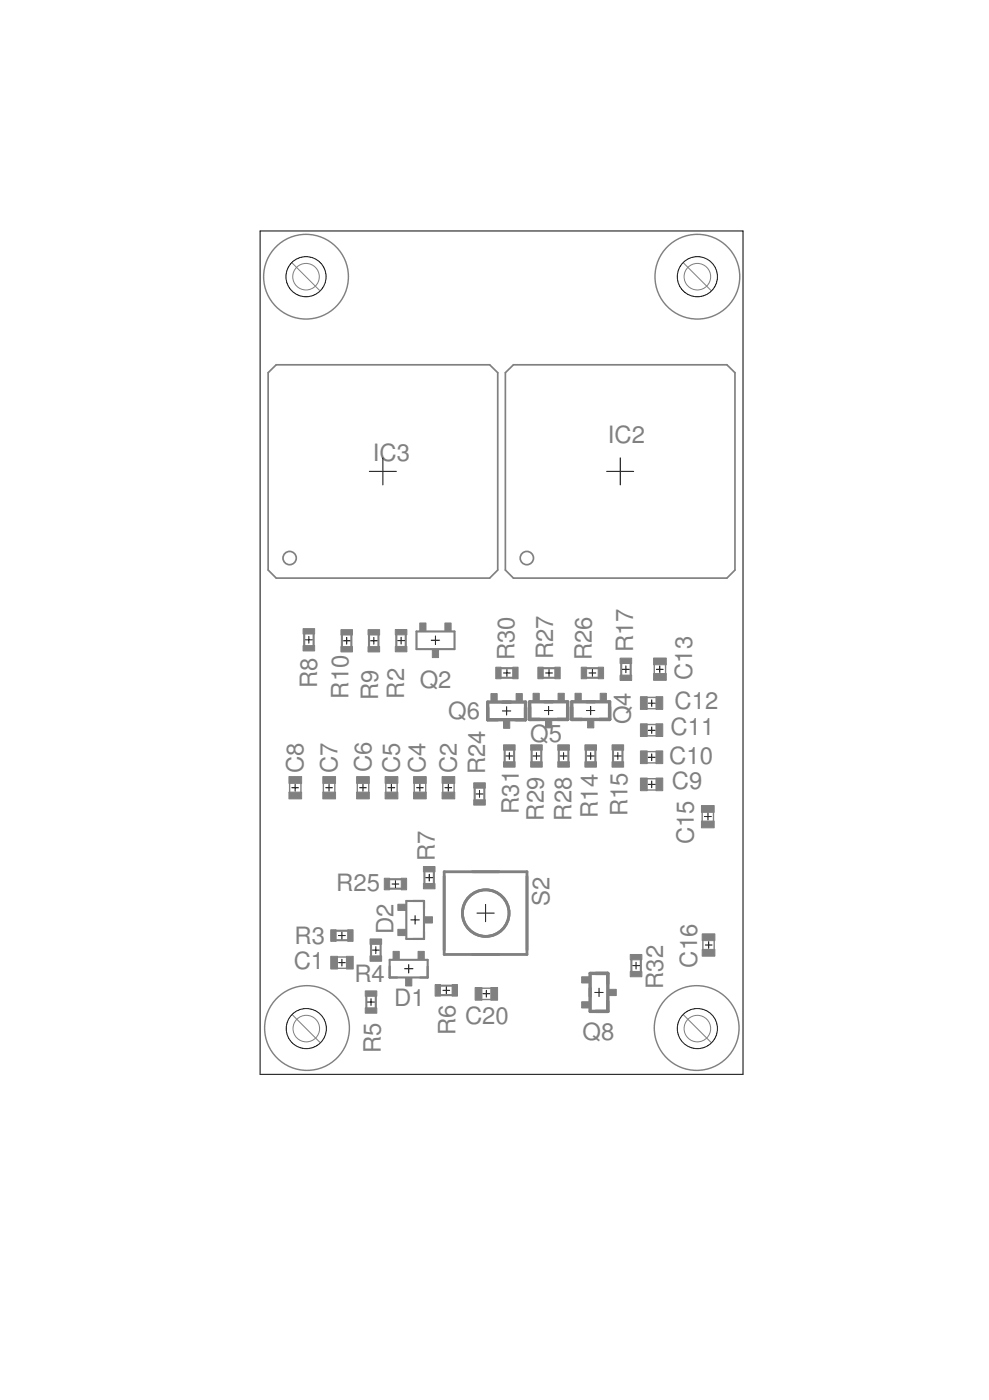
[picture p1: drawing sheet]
<svg xmlns="http://www.w3.org/2000/svg" width="148mm" height="210mm" viewBox="0 0 148 210" stroke-linecap="round" stroke-linejoin="round" font-family="sans-serif">
<g fill="none" stroke="#808080" stroke-width=".15">
<circle cx="45.8" cy="41.5" r="1.99"/>
<circle cx="104.5" cy="41.5" r="1.99"/>
<circle cx="45.9" cy="154.2" r="1.99"/>
<circle cx="104.5" cy="154.2" r="1.99"/>
</g>
<g fill="#808080" stroke="#808080" stroke-width=".15">
<path d="M43.8 39.5l4.1 4z"/>
<path d="M102.4 39.5l4.1 4z"/>
<path d="M102.4 152.2l4.1 4z"/>
<path d="M43.8 152.2l4.1 4z"/>
</g>
<g fill="#808080" stroke="#808080" stroke-width=".32">
<path d="M64.1 144.9v1.7z"/>
<path d="M62.9 146.6h1.2z"/>
<path d="M58.4 144.9v1.7z"/>
<path d="M58.4 146.6h1.1z"/>
<path d="M61.9 135.1h1.6z"/>
<path d="M63.5 135.1v1.1z"/>
<path d="M61.9 140.8h1.6z"/>
<path d="M63.5 139.7v1.1z"/>
<path d="M62.4 94.7v2.6z"/>
<path d="M62.4 94.7h5.7z"/>
<path d="M68.1 94.7v2.6z"/>
<path d="M62.4 97.3h5.7z"/>
<path d="M58.4 143.9v2.7z"/>
<path d="M58.4 143.9h5.7z"/>
<path d="M64.1 143.9v2.7z"/>
<path d="M58.4 146.6h5.7z"/>
<path d="M60.9 140.8h2.6z"/>
<path d="M60.9 135.1v5.7z"/>
<path d="M60.9 135.1h2.6z"/>
<path d="M63.5 135.1v5.7z"/>
<path d="M59.4 95.2v1.7z"/>
<path d="M60.8 95.2v1.7z"/>
<path d="M50.4 139.5h1.7z"/>
<path d="M50.4 141h1.7z"/>
<path d="M55.6 141.6v1.7z"/>
<path d="M57 141.6v1.7z"/>
<path d="M54.9 149.4v1.7z"/>
<path d="M56.3 149.4v1.7z"/>
<path d="M66 149.2h1.7z"/>
<path d="M66 147.8h1.7z"/>
<path d="M65 130.7v1.8z"/>
<path d="M63.6 130.7v1.8z"/>
<path d="M47 95.1v1.7z"/>
<path d="M45.6 95.1v1.7z"/>
<path d="M56.7 95.2v1.7z"/>
<path d="M55.3 95.2v1.7z"/>
<path d="M52.6 95.2v1.7z"/>
<path d="M51.2 95.2v1.7z"/>
<path d="M89.2 112.5v1.7z"/>
<path d="M87.8 112.5v1.7z"/>
<path d="M93.3 112.5v1.7z"/>
<path d="M91.8 112.5v1.7z"/>
<path d="M94.5 99.5v1.7z"/>
<path d="M93.1 99.5v1.7z"/>
<path d="M72.6 118.2v1.7z"/>
<path d="M71.1 118.2v1.7z"/>
<path d="M58.4 133.2h1.7z"/>
<path d="M58.4 131.8h1.7z"/>
<path d="M87.9 101.6h1.7z"/>
<path d="M87.9 100.2h1.7z"/>
<path d="M81.4 101.6h1.7z"/>
<path d="M81.4 100.2h1.7z"/>
<path d="M83.7 112.5v1.7z"/>
<path d="M85.2 112.5v1.7z"/>
<path d="M79.6 112.5v1.7z"/>
<path d="M81.1 112.5v1.7z"/>
<path d="M75.1 101.6h1.7z"/>
<path d="M75.1 100.2h1.7z"/>
<path d="M75.6 112.5v1.7z"/>
<path d="M77 112.5v1.7z"/>
<path d="M94.6 143.9v1.7z"/>
<path d="M96 143.9v1.7z"/>
</g>
<g fill="#808080" stroke="#808080" stroke-width=".25">
<path d="M76.9 54.7h32z"/>
<path d="M108.9 54.7l1.2 1.2z"/>
<path d="M110.1 55.9v29.6z"/>
<path d="M110.1 85.5l-1.2 1.2z"/>
<path d="M76.9 86.7h32z"/>
<path d="M75.7 85.5l1.2 1.2z"/>
<path d="M75.7 55.9v29.6z"/>
<path d="M75.7 55.9l1.2-1.2z"/>
<path d="M41.4 54.7h32z"/>
<path d="M73.4 54.7l1.2 1.2z"/>
<path d="M74.6 55.9v29.6z"/>
<path d="M74.6 85.5l-1.2 1.2z"/>
<path d="M41.4 86.7h32z"/>
<path d="M40.2 85.5l1.2 1.2z"/>
<path d="M40.2 55.9v29.6z"/>
<path d="M40.2 55.9l1.2-1.2z"/>
</g>
<g fill="none" stroke="#808080" stroke-width=".25">
<circle cx="43.4" cy="83.7" r=".99"/>
<circle cx="78.9" cy="83.7" r=".99"/>
</g>
<g fill="#808080" stroke="#808080" stroke-width=".51">
<path d="M91.3 106v1.9z"/>
<path d="M89.8 107.9h1.5z"/>
<path d="M85.7 106v1.9z"/>
<path d="M85.7 107.9h1.5z"/>
<path d="M87.9 105.2h1.2z"/>
<path d="M85 106v1.9z"/>
<path d="M83.5 107.9h1.5z"/>
<path d="M79.4 106v1.9z"/>
<path d="M79.4 107.9h1.5z"/>
<path d="M81.6 105.2h1.2z"/>
<path d="M78.7 106.1v1.8z"/>
<path d="M77.2 107.9h1.5z"/>
<path d="M73.1 106.1v1.8z"/>
<path d="M73.1 107.9h1.5z"/>
<path d="M75.3 105.3h1.2z"/>
<path d="M89.2 145.9h1.9z"/>
<path d="M91.1 145.9v1.6z"/>
<path d="M89.2 151.6h1.9z"/>
<path d="M91.1 150.1v1.5z"/>
<path d="M88.4 148.2v1.2z"/>
<path d="M85.7 105.2v2.7z"/>
<path d="M85.7 105.2h5.6z"/>
<path d="M91.3 105.2v2.7z"/>
<path d="M85.7 107.9h5.6z"/>
<path d="M79.4 105.2v2.7z"/>
<path d="M79.4 105.2h5.6z"/>
<path d="M85 105.2v2.7z"/>
<path d="M79.4 107.9h5.6z"/>
<path d="M73.1 105.3v2.6z"/>
<path d="M73.1 105.3h5.6z"/>
<path d="M78.7 105.3v2.6z"/>
<path d="M73.1 107.9h5.6z"/>
<path d="M88.4 151.6h2.7z"/>
<path d="M88.4 145.9v5.7z"/>
<path d="M88.4 145.9h2.7z"/>
<path d="M91.1 145.9v5.7z"/>
</g>
<circle cx="72.8" cy="136.9" r="3.5" fill="none" stroke="#808080" stroke-width=".42"/>
<g fill="#808080" stroke="#808080" stroke-width=".42">
<path d="M79 131.4v11z"/>
<path d="M70.8 143.1h4z"/>
<path d="M66.5 131.4v11z"/>
<path d="M70.8 130.7h4z"/>
<path d="M79 130.7v12.4z"/>
<path d="M66.5 143.1h12.5z"/>
<path d="M66.5 130.7v12.4z"/>
<path d="M66.5 130.7h12.5z"/>
</g>
<g fill="none" stroke="#808080" stroke-width=".21">
<circle cx="45.8" cy="41.5" r="6.4"/>
<circle cx="104.5" cy="41.5" r="6.4"/>
<circle cx="46" cy="154.1" r="6.4"/>
<circle cx="104.4" cy="154.1" r="6.4"/>
</g>
<g fill="#808080" stroke="#808080" stroke-width=".15">
<path d="M64.8 97.4h.9v1.2h-.9z"/>
<path d="M62.9 93.4h.9v1.2h-.9z"/>
<path d="M66.7 93.4h.9v1.2h-.9z"/>
<path d="M60.8 146.6h.9v1.2h-.9z"/>
<path d="M58.9 142.6h.9v1.2h-.9z"/>
<path d="M62.6 142.6h1v1.2h-1z"/>
<path d="M63.6 137.5h1.2v.9h-1.2z"/>
<path d="M59.6 139.3h1.2v1h-1.2z"/>
<path d="M59.6 135.6h1.2v.9h-1.2z"/>
<path d="M59.2 96.9h1.8v.8h-1.8z"/>
<path d="M59.2 94.4h1.8v.8h-1.8z"/>
<path d="M49.6 139.4h.8v1.7h-.8z"/>
<path d="M52.1 139.4h.8v1.7h-.8z"/>
<path d="M55.4 143.3h1.8v.8h-1.8z"/>
<path d="M55.4 140.8h1.8v.8h-1.8z"/>
<path d="M54.7 151.1h1.8v.8h-1.8z"/>
<path d="M54.7 148.6h1.8v.8h-1.8z"/>
<path d="M67.7 147.6h.8v1.7h-.8z"/>
<path d="M65.2 147.6h.8v1.7h-.8z"/>
<path d="M63.4 129.9h1.8v.8h-1.8z"/>
<path d="M63.4 132.5h1.8v.8h-1.8z"/>
<path d="M51.9 143.4h1v1.9h-1z"/>
<path d="M49.6 143.4h1v1.9h-1z"/>
<path d="M45.4 94.3h1.7v.8h-1.7z"/>
<path d="M45.4 96.8h1.7v.8h-1.7z"/>
<path d="M55.1 94.4h1.8v.8h-1.8z"/>
<path d="M55.1 96.9h1.8v.8h-1.8z"/>
<path d="M51.1 94.4h1.7v.8h-1.7z"/>
<path d="M51.1 96.9h1.7v.8h-1.7z"/>
<path d="M87.6 111.7h1.8v.8h-1.8z"/>
<path d="M87.6 114.2h1.8v.8h-1.8z"/>
<path d="M91.7 111.7h1.7v.8h-1.7z"/>
<path d="M91.7 114.2h1.7v.8h-1.7z"/>
<path d="M92.9 98.7h1.7v.8h-1.7z"/>
<path d="M92.9 101.2h1.7v.8h-1.7z"/>
<path d="M66.2 116.4h1.9v1.1h-1.9z"/>
<path d="M66.2 118.8h1.9v1h-1.9z"/>
<path d="M62 116.4h1.9v1.1h-1.9z"/>
<path d="M62 118.8h1.9v1h-1.9z"/>
<path d="M57.7 116.4h1.9v1.1h-1.9z"/>
<path d="M57.7 118.8h1.9v1h-1.9z"/>
<path d="M53.4 116.4h1.9v1.1h-1.9z"/>
<path d="M53.4 118.8h1.9v1h-1.9z"/>
<path d="M48.4 116.4h1.9v1.1h-1.9z"/>
<path d="M48.4 118.8h1.9v1h-1.9z"/>
<path d="M43.3 116.4h1.9v1.1h-1.9z"/>
<path d="M43.3 118.8h1.9v1h-1.9z"/>
<path d="M95.9 116.6h1.1v2h-1.1z"/>
<path d="M98.3 116.6h1v2h-1z"/>
<path d="M95.9 112.6h1.1v1.9h-1.1z"/>
<path d="M98.3 112.6h1v1.9h-1z"/>
<path d="M95.9 108.5h1.1v1.9h-1.1z"/>
<path d="M98.3 108.5h1v1.9h-1z"/>
<path d="M95.9 104.5h1.1v1.9h-1.1z"/>
<path d="M98.3 104.5h1v1.9h-1z"/>
<path d="M97.9 98.7h1.9v1h-1.9z"/>
<path d="M97.9 101h1.9v1h-1.9z"/>
<path d="M105.1 123.1h1.9v1h-1.9z"/>
<path d="M105.1 120.8h1.9v1h-1.9z"/>
<path d="M105.2 142.3h1.9v1.1h-1.9z"/>
<path d="M105.2 140h1.9v1h-1.9z"/>
<path d="M71 117.4h1.7v.8h-1.7z"/>
<path d="M71 119.9h1.7v.8h-1.7z"/>
<path d="M60.1 131.7h.8v1.7h-.8z"/>
<path d="M57.6 131.7h.8v1.7h-.8z"/>
<path d="M88 107.9h1v1.2h-1z"/>
<path d="M86.1 103.9h1v1.2h-1z"/>
<path d="M89.9 103.9h.9v1.2h-.9z"/>
<path d="M81.7 107.9h1v1.2h-1z"/>
<path d="M79.9 103.9h.9v1.2h-.9z"/>
<path d="M83.6 103.9h.9v1.2h-.9z"/>
<path d="M75.4 108h1v1.2h-1z"/>
<path d="M73.6 104h.9v1.2h-.9z"/>
<path d="M77.3 104h1v1.2h-1z"/>
<path d="M89.6 100h.8v1.8h-.8z"/>
<path d="M87.1 100h.8v1.8h-.8z"/>
<path d="M83.1 100h.8v1.8h-.8z"/>
<path d="M80.6 100h.8v1.8h-.8z"/>
<path d="M83.6 114.2h1.7v.8h-1.7z"/>
<path d="M83.6 111.7h1.7v.8h-1.7z"/>
<path d="M79.5 114.2h1.7v.8h-1.7z"/>
<path d="M79.5 111.7h1.7v.8h-1.7z"/>
<path d="M76.8 100h.8v1.8h-.8z"/>
<path d="M74.3 100h.8v1.8h-.8z"/>
<path d="M75.4 114.2h1.8v.8h-1.8z"/>
<path d="M75.4 111.7h1.8v.8h-1.8z"/>
<path d="M94.4 145.6h1.8v.8h-1.8z"/>
<path d="M94.4 143.1h1.8v.8h-1.8z"/>
<path d="M91.1 148.3h1.2v1h-1.2z"/>
<path d="M87.1 150.2h1.2v.9h-1.2z"/>
<path d="M87.1 146.4h1.2v1h-1.2z"/>
<path d="M73.5 148.1h1v1.9h-1z"/>
<path d="M71.2 148.1h1v1.9h-1z"/>
</g>
<g fill="#808080" stroke="#808080" stroke-width=".21">
<path d="M50.5 145.2h1.4z"/>
<path d="M50.5 143.5h1.4z"/>
<path d="M68 117.4v1.4z"/>
<path d="M66.3 117.4v1.4z"/>
<path d="M63.8 117.4v1.4z"/>
<path d="M62.1 117.4v1.4z"/>
<path d="M59.5 117.4v1.4z"/>
<path d="M57.8 117.4v1.4z"/>
<path d="M55.2 117.4v1.4z"/>
<path d="M53.5 117.4v1.4z"/>
<path d="M50.2 117.4v1.4z"/>
<path d="M48.4 117.4v1.4z"/>
<path d="M45.1 117.4v1.4z"/>
<path d="M43.4 117.4v1.4z"/>
<path d="M96.9 116.8h1.4z"/>
<path d="M96.9 118.4h1.4z"/>
<path d="M96.9 112.7h1.4z"/>
<path d="M96.9 114.4h1.4z"/>
<path d="M96.9 108.6h1.4z"/>
<path d="M96.9 110.3h1.4z"/>
<path d="M96.9 104.6h1.4z"/>
<path d="M96.9 106.3h1.4z"/>
<path d="M99.7 99.6v1.4z"/>
<path d="M98 99.6v1.4z"/>
<path d="M105.2 121.7v1.4z"/>
<path d="M106.9 121.7v1.4z"/>
<path d="M105.3 141v1.4z"/>
<path d="M107 141v1.4z"/>
<path d="M72.1 149.9h1.5z"/>
<path d="M72.1 148.2h1.5z"/>
</g>
<g fill="#000" stroke="#000" stroke-width=".15">
<path d="M39 34.6h72.3zM39 34.6v126.5zM111.3 34.6v126.5zM57.4 68.6v4.1zM55.3 70.7h4.1zM92.9 68.6v4.1zM90.9 70.7h4zM46.3 95.4v1zM45.8 95.9h1zM51.9 95.6v1zM51.4 96.1h1.1zM56 95.6v1z"/>
<path d="M55.5 96.1h1zM60.1 95.5v1.1zM59.6 96.1h1zM65.2 95.4v1.2zM64.6 96h1.3zM44.2 117.6v1zM43.7 118.1h1zM49.3 117.6v1zM48.8 118.1h1zM54.4 117.6v1zM53.9 118.1h1zM58.6 117.6v1z"/>
<path d="M58.1 118.1h1zM62.9 117.6v1zM62.4 118.1h1zM67.2 117.6v1zM66.7 118.1h1zM71.8 118.5v1zM71.3 119h1zM75.9 106v1.2zM75.9 100.4v1zM76.3 112.8v1.1zM75.4 100.9h1.1zM75.3 106.6h1.2z"/>
<path d="M75.8 113.3h1zM80.4 112.8v1.1zM79.9 113.3h1zM82.2 105.9v1.3zM82.3 100.4v1zM81.7 100.9h1.1zM81.6 106.5h1.2zM84.4 112.8v1.1zM83.9 113.3h1zM88.5 112.8v1.1zM88.5 105.9v1.3zM88.8 100.4v1z"/>
<path d="M88 113.3h1zM87.9 106.5h1.2zM88.2 100.9h1.1zM92.6 112.8v1.1zM92.1 113.3h1zM93.8 99.8v1.1zM93.3 100.3h1zM97.6 117.1v1zM97.6 113v1zM97.6 109v1zM97.6 104.9v1zM97.1 117.6h1z"/>
<path d="M97.1 113.5h1zM97.1 109.5h1zM97.1 105.4h1zM98.8 99.8v1.1zM98.3 100.3h1.1zM59.2 132v1.1zM58.7 132.5h1.1zM62.2 137.3v1.3zM61.6 137.9h1.2zM64.3 131.1v1zM63.8 131.6h1zM72.7 135.6v2.6z"/>
<path d="M71.5 136.9h2.5zM106.1 121.9v1zM105.6 122.4h1zM51.2 139.8v1zM51.2 143.8v1zM50.7 140.3h1zM50.7 144.3h1zM55.6 149.7v1zM55.1 150.2h1zM56.3 141.9v1.1zM55.8 142.4h1zM61.2 144.6v1.3z"/>
<path d="M60.6 145.2h1.3zM66.9 148v1zM66.4 148.5h1zM72.9 148.5v1zM72.3 149h1.1zM89.7 148.2v1.2zM89.1 148.8h1.3zM95.3 144.3v1zM94.8 144.8h1zM106.2 141.2v1zM105.7 141.7h1zM39 161.1h72.3z"/>
</g>
<g fill="none" stroke="#000" stroke-width=".15">
<circle cx="45.8" cy="41.5" r="3"/>
<circle cx="104.5" cy="41.5" r="3"/>
<circle cx="45.9" cy="154.2" r="3"/>
<circle cx="104.5" cy="154.2" r="3"/>
</g>
<g font-size="3.6" fill="#808080">
<text x="55.9" y="69.1">IC3</text>
<text x="91.1" y="66.4">IC2</text>
<text x="77.1" y="99" transform="rotate(-90 77.1 99)">R30</text>
<text x="82.9" y="98.9" transform="rotate(-90 82.9 98.9)">R27</text>
<text x="88.7" y="99" transform="rotate(-90 88.7 99)">R26</text>
<text x="94.8" y="97.8" transform="rotate(-90 94.8 97.8)">R17</text>
<text x="103.7" y="101.9" transform="rotate(-90 103.7 101.9)">C13</text>
<text x="47.5" y="103.2" transform="rotate(-90 47.5 103.2)">R8</text>
<text x="52.2" y="104.7" transform="rotate(-90 52.2 104.7)">R10</text>
<text x="56.7" y="104.9" transform="rotate(-90 56.7 104.9)">R9</text>
<text x="60.6" y="104.7" transform="rotate(-90 60.6 104.7)">R2</text>
<text x="62.9" y="103.1">Q2</text>
<text x="67.2" y="107.7">Q6</text>
<text x="101.1" y="106.3">C12</text>
<text x="79.4" y="111.3">Q5</text>
<text x="94.5" y="108.6" transform="rotate(-90 94.5 108.6)">Q4</text>
<text x="100.5" y="110.2">C11</text>
<text x="45.5" y="115.9" transform="rotate(-90 45.5 115.9)">C8</text>
<text x="50.6" y="115.9" transform="rotate(-90 50.6 115.9)">C7</text>
<text x="55.6" y="115.7" transform="rotate(-90 55.6 115.7)">C6</text>
<text x="59.9" y="115.9" transform="rotate(-90 59.9 115.9)">C5</text>
<text x="63.8" y="115.9" transform="rotate(-90 63.8 115.9)">C4</text>
<text x="68.4" y="115.9" transform="rotate(-90 68.4 115.9)">C2</text>
<text x="72.7" y="116.1" transform="rotate(-90 72.7 116.1)">R24</text>
<text x="100.3" y="114.6">C10</text>
<text x="100.7" y="118.3">C9</text>
<text x="77.7" y="122" transform="rotate(-90 77.7 122)">R31</text>
<text x="81.5" y="123" transform="rotate(-90 81.5 123)">R29</text>
<text x="85.6" y="123" transform="rotate(-90 85.6 123)">R28</text>
<text x="89.6" y="122.6" transform="rotate(-90 89.6 122.6)">R14</text>
<text x="94" y="122.4" transform="rotate(-90 94 122.4)">R15</text>
<text x="65.2" y="129.1" transform="rotate(-90 65.2 129.1)">R7</text>
<text x="103.9" y="126.6" transform="rotate(-90 103.9 126.6)">C15</text>
<text x="50.4" y="133.6">R25</text>
<text x="82.3" y="135.8" transform="rotate(-90 82.3 135.8)">S2</text>
<text x="44.1" y="141.5">R3</text>
<text x="58.9" y="140.1" transform="rotate(-90 58.9 140.1)">D2</text>
<text x="44" y="145.2">C1</text>
<text x="53.1" y="147.2">R4</text>
<text x="99.4" y="148.3" transform="rotate(-90 99.4 148.3)">R32</text>
<text x="104.4" y="145.1" transform="rotate(-90 104.4 145.1)">C16</text>
<text x="59.1" y="150.8">D1</text>
<text x="68.2" y="155.2" transform="rotate(-90 68.2 155.2)">R6</text>
<text x="69.7" y="153.5">C20</text>
<text x="87.3" y="155.9">Q8</text>
<text x="57.1" y="157.9" transform="rotate(-90 57.1 157.9)">R5</text>
</g>
</svg>
